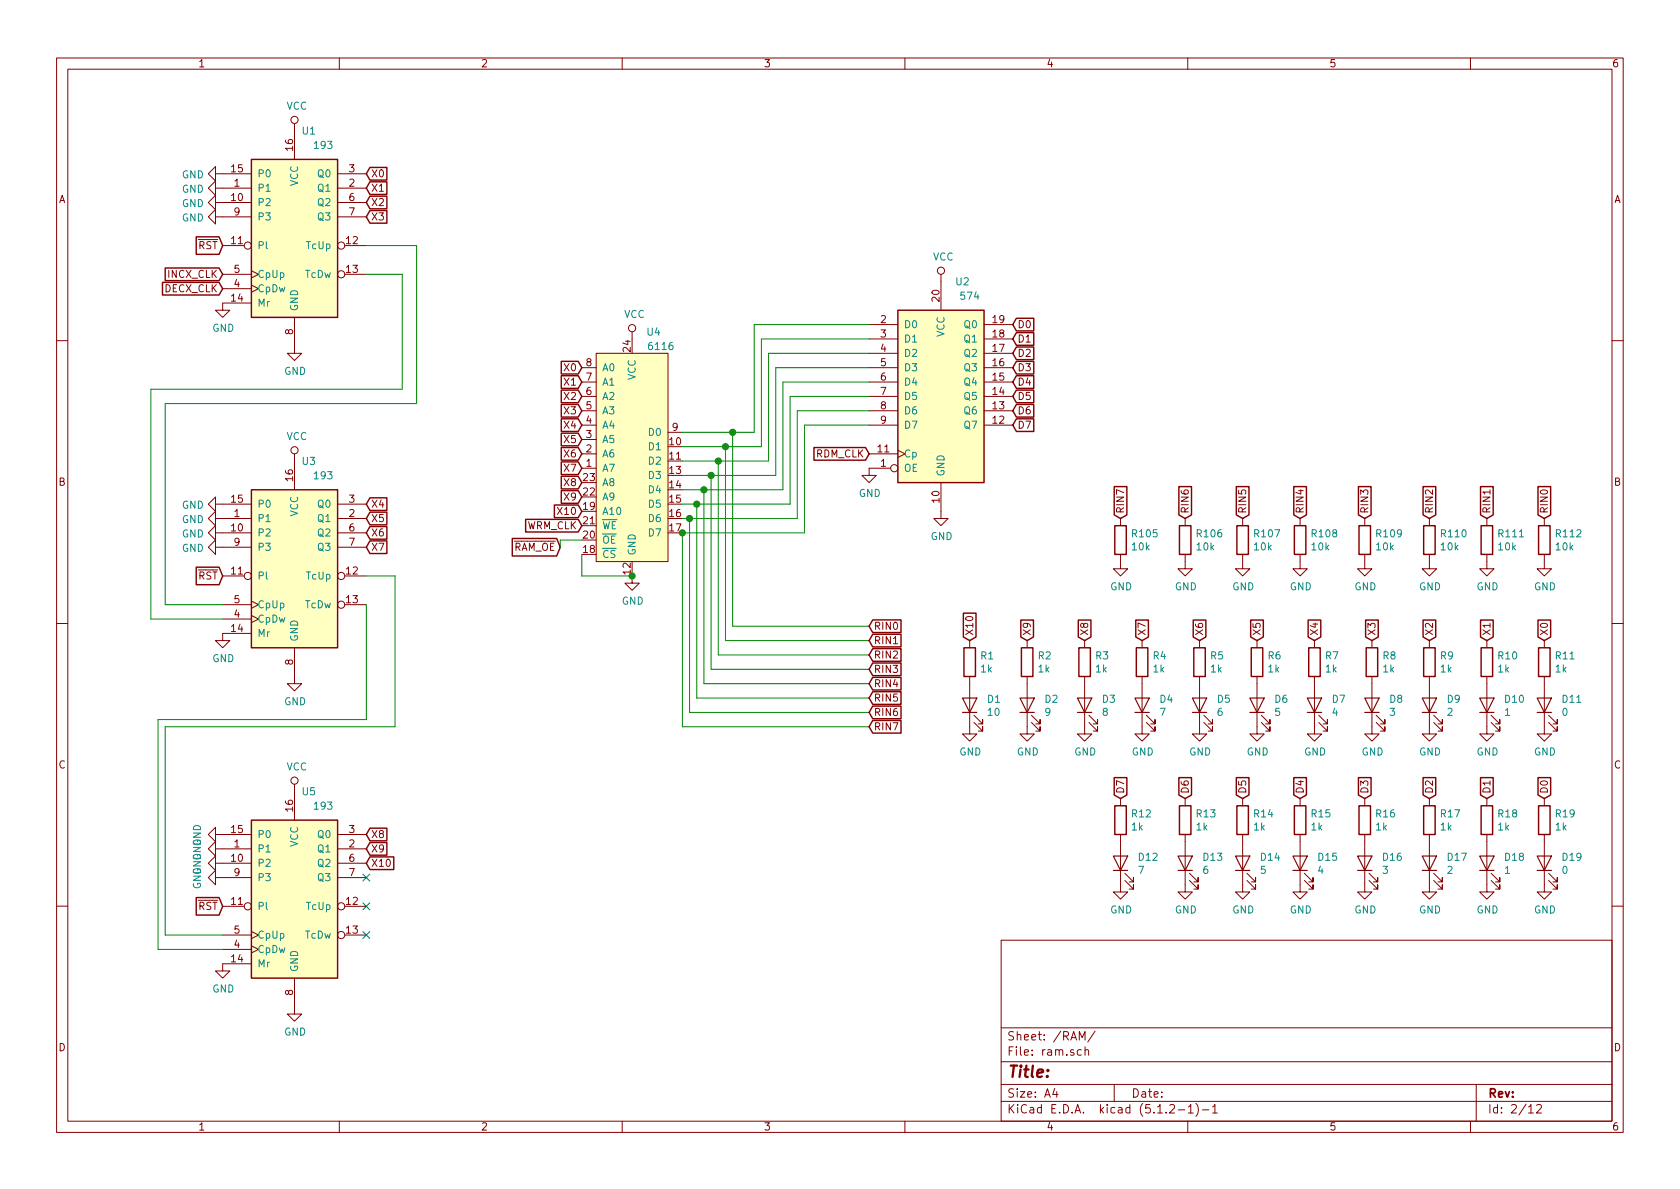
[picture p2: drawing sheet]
<svg xmlns="http://www.w3.org/2000/svg" width="297mm" height="210mm" viewBox="0 0 297 210" stroke-linecap="round" stroke-linejoin="round" font-family="sans-serif">
<g fill="none" stroke="#840000" stroke-width=".18">
<path d="M10 10.3h277v189.9h-277zM12 12.2h273v186.1h-273zM60 10.3v1.9M110 10.3v1.9M160 10.3v1.9M210 10.3v1.9M260 10.3v1.9M38.1 30.7v-1.2l-1.3 1.2 1.3 1.3v-1.3h6.3M38.1 33.3v-1.3l-1.3 1.3 1.3 1.2v-1.2h6.3M38.1 35.8v-1.3l-1.3 1.3 1.3 1.3v-1.3h6.3M38.1 38.3v-1.2l-1.3 1.2 1.3 1.3v-1.3h6.3M52.1 21.8v6.4"/>
<path d="M59.7 33.3h5.1M59.7 35.8h5.1M59.7 30.7h5.1M59.7 38.3h5.1M39.4 43.4h3.8M39.4 48.5h5M39.4 51h5M44.4 50.4l1.3 .6-1.3 .7M44.4 47.9l1.3 .6-1.3 .6M44.4 53.6h-5v1.3h1.2l-1.2 1.2-1.3-1.2h1.3M52.1 56.1v6.4h1.2l-1.2 1.2-1.3-1.2h1.3M61 43.4h3.8"/>
<path d="M61 48.5h3.8M111.8 58.7v1.2M153.7 59.9h5M153.7 57.4h5M166.4 48.5v6.4M174 59.9h5.1M174 57.4h5.1M10 60.2h2M102.9 77.7h2.5M102.9 75.2h2.5M102.9 72.6h2.5M102.9 70.1h2.5"/>
<path d="M102.9 67.6h2.5M102.9 65h2.5M105.4 62.5h12.7v36.8h-12.7zM118.1 76.4h2.5M153.7 75.2h5M153.7 72.6h5M153.7 70.1h5M153.7 67.6h5M153.7 65h5M153.7 62.5h5M158.7 79.6l1.3 .7-1.3 .6M174 75.2h5.1"/>
<path d="M174 72.6h5.1M174 70.1h5.1M174 67.6h5.1M174 65h5.1M174 62.5h5.1M285 60.2h2M38.1 89.1v-1.2l-1.3 1.2 1.3 1.3v-1.3h6.3M38.1 91.7v-1.3l-1.3 1.3 1.3 1.3v-1.3h6.3M38.1 94.2v-1.2l-1.3 1.2 1.3 1.3v-1.3h6.3M38.1 96.8v-1.3l-1.3 1.3 1.3 1.2v-1.2h6.3M52.1 80.3v6.3M59.7 91.7h5.1"/>
<path d="M59.7 94.2h5.1M59.7 89.1h5.1M59.7 96.8h5.1M102.9 82.8h2.5M102.9 80.3h2.5M153.7 80.3h5M157.5 82.8h-3.8v1.3h1.2l-1.2 1.2-1.3-1.2h1.3M166.4 85.3v6.4h1.2l-1.2 1.3-1.3-1.3h1.3M198.1 98v2.6h1.3l-1.3 1.2-1.3-1.2h1.3M198.1 91.7v1.3M209.5 98v2.6h1.3l-1.3 1.2-1.2-1.2h1.2M209.5 91.7v1.3"/>
<path d="M219.7 98v2.6h1.3l-1.3 1.2-1.3-1.2h1.3M219.7 91.7v1.3M229.9 98v2.6h1.2l-1.2 1.2-1.3-1.2h1.3M229.9 91.7v1.3M241.3 98v2.6h1.3l-1.3 1.2-1.3-1.2h1.3M241.3 91.7v1.3M252.7 98v2.6h1.3l-1.3 1.2-1.2-1.2h1.2M252.7 91.7v1.3M262.9 98v2.6h1.3l-1.3 1.2-1.3-1.2h1.3M262.9 91.7v1.3M273 98v2.6h1.3l-1.3 1.2-1.2-1.2h1.2M273 91.7v1.3"/>
<path d="M10 110.3h2M39.4 101.8h3.8M39.4 106.9h5M39.4 109.5h5M44.4 108.8l1.3 .7-1.3 .6M44.4 106.3l1.3 .6-1.3 .7M44.4 112h-5v1.3h1.2l-1.2 1.2-1.3-1.2h1.3M52.1 114.5v6.4h1.2l-1.2 1.3-1.3-1.3h1.3M61 101.8h3.8M61 106.9h3.8M111.8 101.8v1.3h1.2l-1.2 1.3-1.3-1.3h1.3M171.4 119.6v10.2h1.3l-1.3 1.3-1.2-1.3h1.2"/>
<path d="M171.4 113.3v1.2M181.6 119.6v10.2h1.3l-1.3 1.3-1.3-1.3h1.3M181.6 113.3v1.2M191.8 119.6v10.2h1.2l-1.2 1.3-1.3-1.3h1.3M191.8 113.3v1.2M201.9 119.6v10.2h1.3l-1.3 1.3-1.2-1.3h1.2M201.9 113.3v1.2M212.1 119.6v10.2h1.3l-1.3 1.3-1.3-1.3h1.3M212.1 113.3v1.2M222.2 119.6v10.2h1.3l-1.3 1.3-1.2-1.3h1.2M222.2 113.3v1.2M232.4 119.6v10.2h1.3l-1.3 1.3-1.3-1.3h1.3"/>
<path d="M232.4 113.3v1.2M242.6 119.6v10.2h1.2l-1.2 1.3-1.3-1.3h1.3M242.6 113.3v1.2M252.7 119.6v10.2h1.3l-1.3 1.3-1.2-1.3h1.2M252.7 113.3v1.2M262.9 119.6v10.2h1.3l-1.3 1.3-1.3-1.3h1.3M262.9 113.3v1.2M273 119.6v10.2h1.3l-1.3 1.3-1.2-1.3h1.2M273 113.3v1.2M285 110.3h2M52.1 138.7v6.3M172.2 127.8l1.5 1.5v-.8v.8h-.7"/>
<path d="M172.2 126.5l1.5 1.5v-.8v.8h-.7M182.4 127.8l1.5 1.5v-.8v.8h-.8M182.4 126.5l1.5 1.5v-.8v.8h-.8M192.5 127.8l1.6 1.5v-.8v.8h-.8M192.5 126.5l1.6 1.5v-.8v.8h-.8M202.7 127.8l1.5 1.5v-.8v.8h-.7M202.7 126.5l1.5 1.5v-.8v.8h-.7M212.9 127.8l1.5 1.5v-.8v.8h-.8M212.9 126.5l1.5 1.5v-.8v.8h-.8M223 127.8l1.5 1.5v-.8v.8h-.7M223 126.5l1.5 1.5v-.8v.8h-.7M233.2 127.8l1.5 1.5v-.8v.8h-.8"/>
<path d="M233.2 126.5l1.5 1.5v-.8v.8h-.8M243.3 127.8l1.6 1.5v-.8v.8h-.8M243.3 126.5l1.6 1.5v-.8v.8h-.8M253.5 127.8l1.5 1.5v-.8v.8h-.7M253.5 126.5l1.5 1.5v-.8v.8h-.7M263.7 127.8l1.5 1.5v-.8v.8h-.8M263.7 126.5l1.5 1.5v-.8v.8h-.8M273.8 127.8l1.5 1.5v-.8v.8h-.7M273.8 126.5l1.5 1.5v-.8v.8h-.7M38.1 147.6v-1.3l-1.3 1.3 1.3 1.2v-1.2h6.3M38.1 150.1v-1.3l-1.3 1.3 1.3 1.3v-1.3h6.3M38.1 152.6v-1.2l-1.3 1.2 1.3 1.3v-1.3h6.3"/>
<path d="M38.1 155.2v-1.3l-1.3 1.3 1.3 1.3v-1.3h6.3M59.7 150.1h5.1M59.7 152.6h5.1M59.7 147.6h5.1M59.7 155.2h5.1M198.1 147.6v10.1h1.3l-1.3 1.3-1.3-1.3h1.3M198.1 141.2v1.3M198.9 155.7l1.5 1.5v-.7v.7h-.8M198.9 154.4l1.5 1.6v-.8v.8h-.8M209.5 147.6v10.1h1.3l-1.3 1.3-1.2-1.3h1.2M209.5 141.2v1.3M210.3 155.7l1.5 1.5v-.7v.7h-.7"/>
<path d="M210.3 154.4l1.5 1.6v-.8v.8h-.7M219.7 147.6v10.1h1.3l-1.3 1.3-1.3-1.3h1.3M219.7 141.2v1.3M220.5 155.7l1.5 1.5v-.7v.7h-.8M220.5 154.4l1.5 1.6v-.8v.8h-.8M229.9 147.6v10.1h1.2l-1.2 1.3-1.3-1.3h1.3M229.9 141.2v1.3M230.6 155.7l1.6 1.5v-.7v.7h-.8M230.6 154.4l1.6 1.6v-.8v.8h-.8M241.3 147.6v10.1h1.3l-1.3 1.3-1.3-1.3h1.3M241.3 141.2v1.3M242.1 155.7l1.5 1.5v-.7v.7h-.8"/>
<path d="M242.1 154.4l1.5 1.6v-.8v.8h-.8M252.7 147.6v10.1h1.3l-1.3 1.3-1.2-1.3h1.2M252.7 141.2v1.3M253.5 155.7l1.5 1.5v-.7v.7h-.7M253.5 154.4l1.5 1.6v-.8v.8h-.7M262.9 147.6v10.1h1.3l-1.3 1.3-1.3-1.3h1.3M262.9 141.2v1.3M263.7 155.7l1.5 1.5v-.7v.7h-.8M263.7 154.4l1.5 1.6v-.8v.8h-.8M273 147.6v10.1h1.3l-1.3 1.3-1.2-1.3h1.2M273 141.2v1.3M273.8 155.7l1.5 1.5v-.7v.7h-.7"/>
<path d="M273.8 154.4l1.5 1.6v-.8v.8h-.7M10 160.2h2M39.4 160.3h3.8M39.4 165.3h5M39.4 167.9h5M44.4 167.3l1.3 .6-1.3 .6M44.4 164.7l1.3 .6-1.3 .7M44.4 170.4h-5v1.3h1.2l-1.2 1.3-1.3-1.3h1.3M52.1 173v6.3h1.2l-1.2 1.3-1.3-1.3h1.3M61 160.3h3.8M61 165.3h3.8M177 166.3h108v32h-108z"/>
<path d="M285 160.2h2M60 198.3v1.9M110 198.3v1.9M160 198.3v1.9M177 194.8h108M177 191.8h108M177 187.8h108M177 181.8h108M186.5 192.5l-.4 1h1M186.8 193v1M190.8 183.9v-1.5l.5 1.1 .5-1.1v1.5M191.2 185.7l-.4-.1-.3 .3 .1 .6 .2 .1 .4-.1"/>
<path d="M191.8 185.7l.2-.1 .4 .1 .1 .9M191.8 185.1v1.5M193.6 182.3l-1.3 2M197 191.8v3M206.8 195.5l.2-.2h.4l.2 .2 .1 .3-.1 .2-.8 .8h.9M208.3 196.3h1.2M210 198.3v1.9M210.1 195.8l.4-.5v1.5M210.1 196.8h.9M211.5 195.1a1.71 1.71 0 0 1 0 2.3M212.6 196.3h1.1M214.4 195.8l.4-.5v1.5"/>
<path d="M214.4 196.8h.8M260 198.3v1.9M261 191.8v6.5M270.3 195.8l.4-.5v1.5M270.3 196.8h.8M271.7 195.5l.2-.2h.4l.2 .5-.9 1h.9"/>
<circle cx="52.1" cy="21.2" r=".63"/>
<circle cx="43.8" cy="43.4" r=".63"/>
<circle cx="60.3" cy="43.4" r=".63"/>
<circle cx="60.3" cy="48.5" r=".63"/>
<circle cx="111.8" cy="58" r=".63"/>
<circle cx="166.4" cy="47.9" r=".63"/>
<circle cx="52.1" cy="79.6" r=".63"/>
<circle cx="158.1" cy="82.8" r=".63"/>
<circle cx="43.8" cy="101.8" r=".63"/>
<circle cx="60.3" cy="106.9" r=".63"/>
<circle cx="60.3" cy="101.8" r=".63"/>
<circle cx="52.1" cy="138" r=".63"/>
<circle cx="43.8" cy="160.3" r=".63"/>
<circle cx="60.3" cy="165.3" r=".63"/>
<circle cx="60.3" cy="160.3" r=".63"/>
</g>
<g fill="#ffffc2" stroke="#ffffc2" stroke-width=".18">
<path d="M44.4 28.2h15.3v27.9h-15.3z"/>
<path d="M44.4 86.6h15.3v27.9h-15.3z"/>
<path d="M105.4 62.5h12.7v36.8h-12.7z"/>
<path d="M44.4 145h15.3v28h-15.3z"/>
<path d="M158.7 54.9h15.3v30.4h-15.3z"/>
</g>
<g fill="none" stroke="#840000" stroke-width=".25">
<path d="M44.4 28.2h15.3v27.9h-15.3zM65.4 29.6h3v2.2h-3l-.6-1.1zM65.4 32.2h3v2.2h-3l-.6-1.1zM65.4 34.7h3v2.2h-3l-.6-1.1zM65.4 37.2h3v2.3h-3l-.6-1.2zM28.7 49.9h10l.7 1.1-.7 1.2h-10zM29.2 47.4h9.5l.7 1.1-.7 1.1h-9.5zM34.7 41.9h4l.7 1.5-.7 1.6h-4zM158.7 54.9h15.3v30.4h-15.3zM179.7 58.8h3.1v2.3h-3.1l-.6-1.2zM179.7 56.3h3.1v2.2h-3.1l-.6-1.1zM99.2 63.9h3l.7 1.1-.7 1.1h-3z"/>
<path d="M99.2 66.4h3l.7 1.2-.7 1.1h-3zM99.2 69h3l.7 1.1-.7 1.1h-3zM99.2 71.5h3l.7 1.1-.7 1.2h-3zM99.2 74.1h3l.7 1.1-.7 1.1h-3zM99.2 76.6h3l.7 1.1-.7 1.1h-3zM99.2 79.1h3l.7 1.2-.7 1.1h-3zM143.9 79.1h9.1l.7 1.2-.7 1.1h-9.1zM179.7 74.1h3.1v2.2h-3.1l-.6-1.1zM179.7 71.5h3.1v2.3h-3.1l-.6-1.2zM179.7 69h3.1v2.2h-3.1l-.6-1.1zM179.7 66.4h3.1v2.3h-3.1l-.6-1.1zM179.7 63.9h3.1v2.2h-3.1l-.6-1.1z"/>
<path d="M179.7 61.4h3.1v2.2h-3.1l-.6-1.1zM44.4 86.6h15.3v27.9h-15.3zM65.4 88h3v2.3h-3l-.6-1.2zM65.4 90.6h3v2.2h-3l-.6-1.1zM65.4 93.1h3v2.2h-3l-.6-1.1zM65.4 95.7h3v2.2h-3l-.6-1.1zM90.6 95.2h7.8l.7 1.6-.7 1.5h-7.8zM92.9 91.8h9.3l.7 1.2-.7 1.1h-9.3zM98 89.3h4.2l.7 1.1-.7 1.1h-4.2zM99.2 81.7h3l.7 1.1-.7 1.1h-3zM99.2 84.2h3l.7 1.1-.7 1.2h-3zM99.2 86.8h3l.7 1.1-.7 1.1h-3z"/>
<path d="M197 86h2.2v5.1l-1.1 .6-1.1-.6zM197.1 93h2v5h-2zM208.4 86h2.3v5.1l-1.2 .6-1.1-.6zM208.5 93h2.1v5h-2.1zM218.6 86h2.2v5.1l-1.1 .6-1.1-.6zM218.7 93h2v5h-2zM228.8 86h2.2v5.1l-1.1 .6-1.1-.6zM228.9 93h2v5h-2zM240.2 86h2.2v5.1l-1.1 .6-1.1-.6zM240.3 93h2v5h-2zM251.6 86h2.2v5.1l-1.1 .6-1.1-.6zM251.7 93h2v5h-2z"/>
<path d="M261.8 86h2.2v5.1l-1.1 .6-1.1-.6zM261.9 93h2v5h-2zM271.9 86h2.3v5.1l-1.2 .6-1.1-.6zM272 93h2.1v5h-2.1zM34.7 100.3h4l.7 1.5-.7 1.6h-4zM154.3 109.6h5v2.3h-5l-.6-1.2zM154.3 112.2h5v2.2h-5l-.6-1.1zM154.3 114.7h5v2.2h-5l-.6-1.1zM154.3 117.2h5v2.3h-5l-.6-1.1zM154.3 119.8h5v2.2h-5l-.6-1.1zM170.3 108.4h2.3v4.2l-1.2 .7-1.1-.7zM170.4 114.5h2.1v5.1h-2.1z"/>
<path d="M180.5 109.6h2.2v3l-1.1 .7-1.1-.7zM180.6 114.5h2v5.1h-2zM190.7 109.6h2.2v3l-1.1 .7-1.1-.7zM190.8 114.5h2v5.1h-2zM200.8 109.6h2.2v3l-1.1 .7-1.1-.7zM200.9 114.5h2v5.1h-2zM211 109.6h2.2v3l-1.1 .7-1.1-.7zM211.1 114.5h2v5.1h-2zM221.1 109.6h2.3v3l-1.2 .7-1.1-.7zM221.2 114.5h2.1v5.1h-2.1zM231.3 109.6h2.2v3l-1.1 .7-1.1-.7zM231.4 114.5h2v5.1h-2z"/>
<path d="M241.5 109.6h2.2v3l-1.1 .7-1.1-.7zM241.6 114.5h2v5.1h-2zM251.6 109.6h2.2v3l-1.1 .7-1.1-.7zM251.7 114.5h2v5.1h-2zM261.8 109.6h2.2v3l-1.1 .7-1.1-.7zM261.9 114.5h2v5.1h-2zM271.9 109.6h2.3v3l-1.2 .7-1.1-.7zM272 114.5h2.1v5.1h-2.1zM154.3 122.3h5v2.3h-5l-.6-1.2zM154.3 124.9h5v2.2h-5l-.6-1.1zM154.3 127.4h5v2.2h-5l-.6-1.1zM197 137.5h2.2v3.1l-1.1 .6-1.1-.6z"/>
<path d="M208.4 137.5h2.3v3.1l-1.2 .6-1.1-.6zM218.6 137.5h2.2v3.1l-1.1 .6-1.1-.6zM228.8 137.5h2.2v3.1l-1.1 .6-1.1-.6zM240.2 137.5h2.2v3.1l-1.1 .6-1.1-.6zM251.6 137.5h2.2v3.1l-1.1 .6-1.1-.6zM261.8 137.5h2.2v3.1l-1.1 .6-1.1-.6zM271.9 137.5h2.3v3.1l-1.2 .6-1.1-.6zM34.7 158.7h4l.7 1.6-.7 1.5h-4zM44.4 145h15.3v28h-15.3zM65.4 146.5h3v2.2h-3l-.6-1.1zM65.4 149h3v2.2h-3l-.6-1.1zM65.4 151.5h4.2v2.3h-4.2l-.6-1.2z"/>
<path d="M197.1 142.5h2v5.1h-2zM208.5 142.5h2.1v5.1h-2.1zM218.7 142.5h2v5.1h-2zM228.9 142.5h2v5.1h-2zM240.3 142.5h2v5.1h-2zM251.7 142.5h2v5.1h-2zM261.9 142.5h2v5.1h-2zM272 142.5h2.1v5.1h-2.1z"/>
</g>
<g fill="none" stroke="#840000" stroke-width=".2">
<path d="M170.2 123.4h2.5l-1.3 2.6zM170.2 126h2.5M180.3 123.4h2.6l-1.3 2.6zM180.3 126h2.6M190.5 123.4h2.5l-1.2 2.6zM190.5 126h2.5M200.7 123.4h2.5l-1.3 2.6zM200.7 126h2.5M210.8 123.4h2.6l-1.3 2.6zM210.8 126h2.6M221 123.4h2.5l-1.3 2.6zM221 126h2.5"/>
<path d="M231.1 123.4h2.6l-1.3 2.6zM231.1 126h2.6M241.3 123.4h2.5l-1.2 2.6zM241.3 126h2.5M251.5 123.4h2.5l-1.3 2.6zM251.5 126h2.5M261.6 123.4h2.6l-1.3 2.6zM261.6 126h2.6M271.8 123.4h2.5l-1.3 2.6zM271.8 126h2.5M196.8 151.4h2.6l-1.3 2.5zM196.8 153.9h2.6"/>
<path d="M208.3 151.4h2.5l-1.3 2.5zM208.3 153.9h2.5M218.4 151.4h2.6l-1.3 2.5zM218.4 153.9h2.6M228.6 151.4h2.5l-1.2 2.5zM228.6 153.9h2.5M240 151.4h2.6l-1.3 2.5zM240 153.9h2.6M251.5 151.4h2.5l-1.3 2.5zM251.5 153.9h2.5M261.6 151.4h2.6l-1.3 2.5zM261.6 153.9h2.6"/>
<path d="M271.8 151.4h2.5l-1.3 2.5zM271.8 153.9h2.5"/>
</g>
<g fill="none" stroke="#008400" stroke-width=".18">
<path d="M64.8 43.4h8.9v28h-44.5v35.5h10.2M64.8 48.5h6.3v20.3h-44.4v40.7h12.7M153.7 59.9h-19.1v19.1h-14M153.7 57.4h-20.4v19h-12.7M128.3 79v34.3h25.4M129.5 76.4v34.3h24.2M153.7 65h-16.5v19.1h-16.6M153.7 67.6h-15.3v19h-17.8M153.7 70.1h-14v19h-19.1M153.7 72.6h-12.7v19.1h-20.4M153.7 75.2h-11.5v19h-21.6v34.3h33.1M153.7 62.5h-17.8v19h-15.3"/>
<path d="M102.9 98v3.8h8.9M102.9 95.5h-3.8v1.3M121.9 91.7v34.3h31.8M123.2 89.1v34.3h30.5M124.5 86.6v34.3h29.2M125.7 84.1v34.3h28M127 81.5v34.3h26.7M64.8 101.8h5v26.7h-40.6v36.8h10.2M64.8 106.9v20.3h-36.9v40.7h11.5"/>
</g>
<g fill="#008400" stroke="#008400" stroke-width=".25">
<circle cx="111.8" cy="101.8" r=".51"/>
<circle cx="120.7" cy="94.2" r=".51"/>
<circle cx="121.9" cy="91.7" r=".51"/>
<circle cx="123.2" cy="89.1" r=".51"/>
<circle cx="124.5" cy="86.6" r=".51"/>
<circle cx="125.7" cy="84.1" r=".51"/>
<circle cx="127" cy="81.5" r=".51"/>
<circle cx="128.3" cy="79" r=".51"/>
<circle cx="129.5" cy="76.4" r=".51"/>
</g>
<path d="M64.2 159.7l1.2 1.2M64.2 154.6l1.2 1.2M65.4 159.7l-1.2 1.2M65.4 154.6l-1.2 1.2M64.2 164.7l1.2 1.3M65.4 164.7l-1.2 1.3" fill="none" stroke="#000084" stroke-width=".18"/>
<path d="M34.2 149.9h1.3l-1.3 .7h1.3M34.2 152.4h1.3l-1.3 .7h1.3M34.2 154.9h1.3l-1.3 .8h1.3M34.3 151.2a.59 .59 0 0 0 .5 .7 .59 .59 0 0 0 .6-.7l-.5-.1v.3M34.3 153.7a.59 .59 0 0 0 .5 .8 .59 .59 0 0 0 .6-.8h-.5v.2M34.3 151.3a.68 .68 0 0 1 .7-.2 .68 .68 0 0 1 .5 .7h-1.3zM34.3 156.3a.59 .59 0 0 0 .5 .7 .59 .59 0 0 0 .6-.7l-.5-.1v.3M34.4 153.7a.66 .66 0 0 1 .7-.1 .66 .66 0 0 1 .4 .7h-1.3z" fill="none" stroke="#008484" stroke-width=".18"/>
<text font-size="2.8" fill="#840000" x="178" y="190.5">Title:</text>
<g font-size="2.1" fill="#840000">
<text x="178" y="184">Sheet: /RAM/</text>
<text x="178" y="186.7">File: ram.sch</text>
<text x="178" y="196.9">KiCad E.D.A. kicad (5.1.2-1)-1</text>
<text x="178" y="194.1">Size: A4</text>
<text x="200" y="194.1">Date:</text>
<text x="263" y="194.1">Rev:</text>
<text x="263" y="196.9">Id: 2/12</text>
</g>
<g font-size="1.8" fill="#840000">
<text x="35" y="11.9">1</text>
<text x="85" y="11.9">2</text>
<text x="135" y="11.9">3</text>
<text x="185" y="11.9">4</text>
<text x="235" y="11.9">5</text>
<text x="285" y="11.9">6</text>
<text x="51.8" y="26.6" transform="rotate(-90 51.8 26.6)">16</text>
<text x="10.4" y="35.9">A</text>
<text x="40.9" y="35.6">10</text>
<text x="40.9" y="30.5">15</text>
<text x="41.4" y="33">1</text>
<text x="61.7" y="33">2</text>
<text x="61.7" y="30.5">3</text>
<text x="61.7" y="35.6">6</text>
<text x="65.6" y="31.4">X0</text>
<text x="65.6" y="33.9">X1</text>
<text x="285.4" y="35.9">A</text>
<text x="41.4" y="38.1">9</text>
<text x="61.7" y="38.1">7</text>
<text x="65.6" y="36.4">X2</text>
<text x="65.6" y="39">X3</text>
<text x="35.1" y="44.1">RST</text>
<text x="40.9" y="43.2">11</text>
<text x="61.3" y="43.2">12</text>
<text x="29.1" y="51.7">DECX_CLK</text>
<text x="29.7" y="49.1">INCX_CLK</text>
<text x="40.9" y="53.3">14</text>
<text x="41.4" y="50.8">4</text>
<text x="41.4" y="48.3">5</text>
<text x="61.3" y="48.3">13</text>
<text x="166.1" y="53.3" transform="rotate(-90 166.1 53.3)">20</text>
<text x="51.8" y="59.2" transform="rotate(-90 51.8 59.2)">8</text>
<text x="155.7" y="57.1">2</text>
<text x="155.7" y="59.7">3</text>
<text x="175.6" y="59.7">18</text>
<text x="175.6" y="57.1">19</text>
<text x="179.9" y="58">D0</text>
<text x="99.9" y="65.7">X0</text>
<text x="103.7" y="64.8">8</text>
<text x="111.5" y="62.2" transform="rotate(-90 111.5 62.2)">24</text>
<text x="155.7" y="62.2">4</text>
<text x="155.7" y="64.8">5</text>
<text x="175.6" y="64.8">16</text>
<text x="175.6" y="62.2">17</text>
<text x="179.9" y="65.7">D3</text>
<text x="179.9" y="63.1">D2</text>
<text x="179.9" y="60.6">D1</text>
<text x="99.9" y="68.2">X1</text>
<text x="99.9" y="70.7">X2</text>
<text x="103.7" y="69.8">6</text>
<text x="103.7" y="67.3">7</text>
<text x="155.7" y="67.3">6</text>
<text x="155.7" y="69.8">7</text>
<text x="175.6" y="69.8">14</text>
<text x="175.6" y="67.3">15</text>
<text x="179.9" y="70.7">D5</text>
<text x="179.9" y="68.2">D4</text>
<text x="99.9" y="73.3">X3</text>
<text x="99.9" y="75.8">X4</text>
<text x="103.7" y="77.5">3</text>
<text x="103.7" y="74.9">4</text>
<text x="103.7" y="72.4">5</text>
<text x="118.9" y="76.2">9</text>
<text x="155.7" y="72.4">8</text>
<text x="155.7" y="74.9">9</text>
<text x="175.6" y="74.9">12</text>
<text x="175.6" y="72.4">13</text>
<text x="179.9" y="75.8">D7</text>
<text x="179.9" y="73.3">D6</text>
<text x="99.9" y="78.4">X5</text>
<text x="99.9" y="80.9">X6</text>
<text x="99.9" y="83.4">X7</text>
<text x="103.7" y="82.5">1</text>
<text x="103.7" y="80">2</text>
<text x="118.4" y="78.7">10</text>
<text x="118.4" y="81.3">11</text>
<text x="118.4" y="83.8">13</text>
<text x="144.2" y="80.9">RDM_CLK</text>
<text x="155.2" y="80">11</text>
<text x="155.7" y="82.5">1</text>
<text x="10.4" y="85.9">B</text>
<text x="40.9" y="88.9">15</text>
<text x="51.8" y="85" transform="rotate(-90 51.8 85)">16</text>
<text x="61.7" y="88.9">3</text>
<text x="65.6" y="89.8">X4</text>
<text x="99.9" y="86">X8</text>
<text x="99.9" y="88.5">X9</text>
<text x="103.2" y="87.6">22</text>
<text x="103.2" y="85.1">23</text>
<text x="118.4" y="86.4">14</text>
<text x="118.4" y="88.9">15</text>
<text x="166.1" y="88.8" transform="rotate(-90 166.1 88.8)">10</text>
<text x="285.4" y="85.9">B</text>
<text x="40.9" y="94">10</text>
<text x="41.4" y="91.4">1</text>
<text x="61.7" y="91.4">2</text>
<text x="61.7" y="94">6</text>
<text x="65.6" y="92.3">X5</text>
<text x="65.6" y="94.9">X6</text>
<text x="93" y="93.6">WRM_CLK</text>
<text x="98.9" y="91.1">X10</text>
<text x="103.2" y="90.2">19</text>
<text x="103.2" y="95.2">20</text>
<text x="103.2" y="92.7">21</text>
<text x="118.4" y="91.4">16</text>
<text x="118.4" y="94">17</text>
<text x="198.8" y="90.9" transform="rotate(-90 198.8 90.9)">RIN7</text>
<text x="210.2" y="90.9" transform="rotate(-90 210.2 90.9)">RIN6</text>
<text x="220.3" y="90.9" transform="rotate(-90 220.3 90.9)">RIN5</text>
<text x="230.5" y="90.9" transform="rotate(-90 230.5 90.9)">RIN4</text>
<text x="241.9" y="90.9" transform="rotate(-90 241.9 90.9)">RIN3</text>
<text x="253.4" y="90.9" transform="rotate(-90 253.4 90.9)">RIN2</text>
<text x="263.5" y="90.9" transform="rotate(-90 263.5 90.9)">RIN1</text>
<text x="273.7" y="90.9" transform="rotate(-90 273.7 90.9)">RIN0</text>
<text x="40.9" y="101.6">11</text>
<text x="41.4" y="96.5">9</text>
<text x="61.3" y="101.6">12</text>
<text x="61.7" y="96.5">7</text>
<text x="65.6" y="97.4">X7</text>
<text x="90.7" y="97.4">RAM_OE</text>
<text x="103.2" y="97.8">18</text>
<text x="111.5" y="101.5" transform="rotate(-90 111.5 101.5)">12</text>
<text x="35.1" y="102.5">RST</text>
<text x="41.4" y="106.7">5</text>
<text x="61.3" y="106.7">13</text>
<text x="40.9" y="111.8">14</text>
<text x="41.4" y="109.2">4</text>
<text x="154.5" y="111.4">RIN0</text>
<text x="154.5" y="113.9">RIN1</text>
<text x="172.1" y="112.5" transform="rotate(-90 172.1 112.5)">X10</text>
<text x="182.2" y="112.5" transform="rotate(-90 182.2 112.5)">X9</text>
<text x="192.4" y="112.5" transform="rotate(-90 192.4 112.5)">X8</text>
<text x="202.6" y="112.5" transform="rotate(-90 202.6 112.5)">X7</text>
<text x="212.7" y="112.5" transform="rotate(-90 212.7 112.5)">X6</text>
<text x="222.9" y="112.5" transform="rotate(-90 222.9 112.5)">X5</text>
<text x="233" y="112.5" transform="rotate(-90 233 112.5)">X4</text>
<text x="243.2" y="112.5" transform="rotate(-90 243.2 112.5)">X3</text>
<text x="253.4" y="112.5" transform="rotate(-90 253.4 112.5)">X2</text>
<text x="263.5" y="112.5" transform="rotate(-90 263.5 112.5)">X1</text>
<text x="273.7" y="112.5" transform="rotate(-90 273.7 112.5)">X0</text>
<text x="51.8" y="117.6" transform="rotate(-90 51.8 117.6)">8</text>
<text x="154.5" y="116.5">RIN2</text>
<text x="154.5" y="119">RIN3</text>
<text x="154.5" y="121.5">RIN4</text>
<text x="154.5" y="124.1">RIN5</text>
<text x="154.5" y="126.6">RIN6</text>
<text x="154.5" y="129.2">RIN7</text>
<text x="10.4" y="135.9">C</text>
<text x="285.4" y="135.9">C</text>
<text x="51.8" y="143.5" transform="rotate(-90 51.8 143.5)">16</text>
<text x="198.8" y="140.4" transform="rotate(-90 198.8 140.4)">D7</text>
<text x="210.2" y="140.4" transform="rotate(-90 210.2 140.4)">D6</text>
<text x="220.3" y="140.4" transform="rotate(-90 220.3 140.4)">D5</text>
<text x="230.5" y="140.4" transform="rotate(-90 230.5 140.4)">D4</text>
<text x="241.9" y="140.4" transform="rotate(-90 241.9 140.4)">D3</text>
<text x="253.4" y="140.4" transform="rotate(-90 253.4 140.4)">D2</text>
<text x="263.5" y="140.4" transform="rotate(-90 263.5 140.4)">D1</text>
<text x="273.7" y="140.4" transform="rotate(-90 273.7 140.4)">D0</text>
<text x="40.9" y="147.3">15</text>
<text x="41.4" y="149.9">1</text>
<text x="61.7" y="149.9">2</text>
<text x="61.7" y="147.3">3</text>
<text x="65.6" y="148.2">X8</text>
<text x="40.9" y="152.4">10</text>
<text x="41.4" y="154.9">9</text>
<text x="61.7" y="152.4">6</text>
<text x="61.7" y="154.9">7</text>
<text x="65.6" y="150.7">X9</text>
<text x="65.6" y="153.3">X10</text>
<text x="35.1" y="160.9">RST</text>
<text x="40.9" y="160">11</text>
<text x="61.3" y="160">12</text>
<text x="41.4" y="167.6">4</text>
<text x="41.4" y="165.1">5</text>
<text x="61.3" y="165.1">13</text>
<text x="40.9" y="170.2">14</text>
<text x="51.8" y="176" transform="rotate(-90 51.8 176)">8</text>
<text x="10.4" y="185.9">D</text>
<text x="285.4" y="185.9">D</text>
<text x="35" y="199.9">1</text>
<text x="85" y="199.9">2</text>
<text x="135" y="199.9">3</text>
<text x="185" y="199.9">4</text>
<text x="235" y="199.9">5</text>
<text x="285" y="199.9">6</text>
</g>
<g font-size="1.8" fill="#008484">
<text x="50.6" y="19.4">VCC</text>
<text x="53.5" y="23.8">U1</text>
<text x="55.7" y="26.3">193</text>
<text x="32.2" y="31.5">GND</text>
<text x="32.2" y="34.1">GND</text>
<text x="45.5" y="33.9">P1</text>
<text x="45.5" y="31.4">P0</text>
<text x="52.7" y="32.9" transform="rotate(-90 52.7 32.9)">VCC</text>
<text x="56.3" y="33.9">Q1</text>
<text x="56.3" y="31.4">Q0</text>
<text x="32.2" y="36.6">GND</text>
<text x="32.2" y="39.2">GND</text>
<text x="45.5" y="36.4">P2</text>
<text x="45.5" y="39">P3</text>
<text x="56.3" y="36.4">Q2</text>
<text x="56.3" y="39">Q3</text>
<text x="45.5" y="44.1">Pl</text>
<text x="54.3" y="44.1">TcUp</text>
<text x="164.9" y="46.1">VCC</text>
<text x="45.5" y="51.7">CpDw</text>
<text x="45.5" y="49.1">CpUp</text>
<text x="53.9" y="49.1">TcDw</text>
<text x="169.1" y="50.5">U2</text>
<text x="170" y="53">574</text>
<text x="37.5" y="58.7">GND</text>
<text x="45.5" y="54.2">Mr</text>
<text x="52.7" y="55.1" transform="rotate(-90 52.7 55.1)">GND</text>
<text x="110.3" y="56.2">VCC</text>
<text x="114.5" y="59.4">U4</text>
<text x="159.8" y="58">D0</text>
<text x="167" y="59.6" transform="rotate(-90 167 59.6)">VCC</text>
<text x="170.6" y="58">Q0</text>
<text x="106.4" y="65.7">A0</text>
<text x="114.9" y="61.9">6116</text>
<text x="159.8" y="60.6">D1</text>
<text x="159.8" y="63.1">D2</text>
<text x="159.8" y="65.7">D3</text>
<text x="170.6" y="65.7">Q3</text>
<text x="170.6" y="63.1">Q2</text>
<text x="170.6" y="60.6">Q1</text>
<text x="50.2" y="66.3">GND</text>
<text x="106.4" y="70.7">A2</text>
<text x="106.4" y="68.2">A1</text>
<text x="112.4" y="67.2" transform="rotate(-90 112.4 67.2)">VCC</text>
<text x="159.8" y="68.2">D4</text>
<text x="159.8" y="70.7">D5</text>
<text x="170.6" y="70.7">Q5</text>
<text x="170.6" y="68.2">Q4</text>
<text x="50.6" y="77.8">VCC</text>
<text x="106.4" y="75.8">A4</text>
<text x="106.4" y="73.3">A3</text>
<text x="114.8" y="77.1">D0</text>
<text x="159.8" y="73.3">D6</text>
<text x="159.8" y="75.8">D7</text>
<text x="170.6" y="75.8">Q7</text>
<text x="170.6" y="73.3">Q6</text>
<text x="53.5" y="82.2">U3</text>
<text x="106.4" y="83.4">A7</text>
<text x="106.4" y="80.9">A6</text>
<text x="106.4" y="78.4">A5</text>
<text x="114.8" y="79.6">D1</text>
<text x="114.8" y="82.2">D2</text>
<text x="159.8" y="83.4">OE</text>
<text x="159.8" y="80.9">Cp</text>
<text x="32.2" y="90">GND</text>
<text x="45.5" y="89.8">P0</text>
<text x="55.7" y="84.8">193</text>
<text x="56.3" y="89.8">Q0</text>
<text x="106.4" y="88.5">A9</text>
<text x="106.4" y="86">A8</text>
<text x="114.8" y="84.7">D3</text>
<text x="114.8" y="87.2">D4</text>
<text x="114.8" y="89.8">D5</text>
<text x="151.8" y="87.9">GND</text>
<text x="167" y="84.3" transform="rotate(-90 167 84.3)">GND</text>
<text x="32.2" y="92.5">GND</text>
<text x="32.2" y="95">GND</text>
<text x="45.5" y="92.3">P1</text>
<text x="45.5" y="94.9">P2</text>
<text x="52.7" y="91.4" transform="rotate(-90 52.7 91.4)">VCC</text>
<text x="56.3" y="92.3">Q1</text>
<text x="56.3" y="94.9">Q2</text>
<text x="106.4" y="91.1">A10</text>
<text x="106.4" y="93.6">WE</text>
<text x="114.8" y="92.3">D6</text>
<text x="114.8" y="94.9">D7</text>
<text x="164.5" y="95.5">GND</text>
<text x="200.3" y="95">R105</text>
<text x="211.7" y="95">R106</text>
<text x="221.9" y="95">R107</text>
<text x="232.1" y="95">R108</text>
<text x="243.5" y="95">R109</text>
<text x="254.9" y="95">R110</text>
<text x="265.1" y="95">R111</text>
<text x="275.2" y="95">R112</text>
<text x="32.2" y="97.6">GND</text>
<text x="45.5" y="97.4">P3</text>
<text x="56.3" y="97.4">Q3</text>
<text x="106.4" y="98.7">CS</text>
<text x="106.4" y="96.1">OE</text>
<text x="112.4" y="98.3" transform="rotate(-90 112.4 98.3)">GND</text>
<text x="200.2" y="97.3">10k</text>
<text x="211.7" y="97.3">10k</text>
<text x="221.8" y="97.3">10k</text>
<text x="232" y="97.3">10k</text>
<text x="243.4" y="97.3">10k</text>
<text x="254.8" y="97.3">10k</text>
<text x="265" y="97.3">10k</text>
<text x="275.2" y="97.3">10k</text>
<text x="45.5" y="102.5">Pl</text>
<text x="45.5" y="107.6">CpUp</text>
<text x="53.9" y="107.6">TcDw</text>
<text x="54.3" y="102.5">TcUp</text>
<text x="109.9" y="106.9">GND</text>
<text x="196.3" y="104.4">GND</text>
<text x="207.7" y="104.4">GND</text>
<text x="217.9" y="104.4">GND</text>
<text x="228" y="104.4">GND</text>
<text x="239.5" y="104.4">GND</text>
<text x="250.9" y="104.4">GND</text>
<text x="261.1" y="104.4">GND</text>
<text x="271.2" y="104.4">GND</text>
<text x="45.5" y="112.6">Mr</text>
<text x="45.5" y="110.1">CpDw</text>
<text x="52.7" y="113.5" transform="rotate(-90 52.7 113.5)">GND</text>
<text x="37.5" y="117.1">GND</text>
<text x="173.4" y="116.6">R1</text>
<text x="173.5" y="118.9">1k</text>
<text x="183.6" y="116.6">R2</text>
<text x="183.6" y="118.9">1k</text>
<text x="193.8" y="116.6">R3</text>
<text x="193.8" y="118.9">1k</text>
<text x="203.9" y="116.6">R4</text>
<text x="203.9" y="118.9">1k</text>
<text x="214.1" y="116.6">R5</text>
<text x="214.1" y="118.9">1k</text>
<text x="224.2" y="116.6">R6</text>
<text x="224.3" y="118.9">1k</text>
<text x="234.4" y="116.6">R7</text>
<text x="234.4" y="118.9">1k</text>
<text x="244.6" y="116.6">R8</text>
<text x="244.6" y="118.9">1k</text>
<text x="254.7" y="116.6">R9</text>
<text x="254.7" y="118.9">1k</text>
<text x="264.9" y="118.9">1k</text>
<text x="264.9" y="116.6">R10</text>
<text x="275.1" y="118.9">1k</text>
<text x="275.1" y="116.6">R11</text>
<text x="50.2" y="124.7">GND</text>
<text x="174.6" y="124.3">D1</text>
<text x="184.8" y="124.3">D2</text>
<text x="194.9" y="124.3">D3</text>
<text x="205.1" y="124.3">D4</text>
<text x="215.3" y="124.3">D5</text>
<text x="225.4" y="124.3">D6</text>
<text x="235.6" y="124.3">D7</text>
<text x="245.7" y="124.3">D8</text>
<text x="255.9" y="124.3">D9</text>
<text x="266.1" y="124.3">D10</text>
<text x="276.3" y="124.3">D11</text>
<text x="174.7" y="126.6">10</text>
<text x="184.8" y="126.6">9</text>
<text x="194.9" y="126.6">8</text>
<text x="205.1" y="126.6">7</text>
<text x="215.3" y="126.6">6</text>
<text x="225.4" y="126.6">5</text>
<text x="235.6" y="126.6">4</text>
<text x="245.7" y="126.6">3</text>
<text x="255.9" y="126.6">2</text>
<text x="266.1" y="126.6">1</text>
<text x="276.2" y="126.6">0</text>
<text x="50.6" y="136.2">VCC</text>
<text x="169.6" y="133.6">GND</text>
<text x="179.8" y="133.6">GND</text>
<text x="189.9" y="133.6">GND</text>
<text x="200.1" y="133.6">GND</text>
<text x="210.3" y="133.6">GND</text>
<text x="220.4" y="133.6">GND</text>
<text x="230.6" y="133.6">GND</text>
<text x="240.7" y="133.6">GND</text>
<text x="250.9" y="133.6">GND</text>
<text x="261.1" y="133.6">GND</text>
<text x="271.2" y="133.6">GND</text>
<text x="53.5" y="140.6">U5</text>
<text x="55.7" y="143.2">193</text>
<text x="35.5" y="149.7" transform="rotate(-90 35.5 149.7)">GND</text>
<text x="45.5" y="148.2">P0</text>
<text x="52.7" y="149.8" transform="rotate(-90 52.7 149.8)">VCC</text>
<text x="56.3" y="148.2">Q0</text>
<text x="200.1" y="146.9">1k</text>
<text x="200.2" y="144.5">R12</text>
<text x="211.6" y="146.9">1k</text>
<text x="211.6" y="144.5">R13</text>
<text x="221.7" y="146.9">1k</text>
<text x="221.8" y="144.5">R14</text>
<text x="231.9" y="146.9">1k</text>
<text x="231.9" y="144.5">R15</text>
<text x="243.3" y="146.9">1k</text>
<text x="243.4" y="144.5">R16</text>
<text x="254.7" y="146.9">1k</text>
<text x="254.8" y="144.5">R17</text>
<text x="264.9" y="146.9">1k</text>
<text x="264.9" y="144.5">R18</text>
<text x="275.1" y="146.9">1k</text>
<text x="275.1" y="144.5">R19</text>
<text x="45.5" y="150.7">P1</text>
<text x="45.5" y="153.3">P2</text>
<text x="45.5" y="155.8">P3</text>
<text x="56.3" y="150.7">Q1</text>
<text x="56.3" y="153.3">Q2</text>
<text x="56.3" y="155.8">Q3</text>
<text x="201.3" y="154.5">7</text>
<text x="201.4" y="152.2">D12</text>
<text x="212.7" y="154.5">6</text>
<text x="212.8" y="152.2">D13</text>
<text x="222.9" y="154.5">5</text>
<text x="223" y="152.2">D14</text>
<text x="233" y="154.5">4</text>
<text x="233.1" y="152.2">D15</text>
<text x="244.5" y="154.5">3</text>
<text x="244.6" y="152.2">D16</text>
<text x="255.9" y="154.5">2</text>
<text x="256" y="152.2">D17</text>
<text x="266.1" y="154.5">1</text>
<text x="266.1" y="152.2">D18</text>
<text x="276.2" y="154.5">0</text>
<text x="276.3" y="152.2">D19</text>
<text x="45.5" y="160.9">Pl</text>
<text x="54.3" y="160.9">TcUp</text>
<text x="196.3" y="161.5">GND</text>
<text x="207.7" y="161.5">GND</text>
<text x="217.9" y="161.5">GND</text>
<text x="228" y="161.5">GND</text>
<text x="239.5" y="161.5">GND</text>
<text x="250.9" y="161.5">GND</text>
<text x="261.1" y="161.5">GND</text>
<text x="271.2" y="161.5">GND</text>
<text x="45.5" y="166">CpUp</text>
<text x="53.9" y="166">TcDw</text>
<text x="45.5" y="171.1">Mr</text>
<text x="45.5" y="168.5">CpDw</text>
<text x="52.7" y="172" transform="rotate(-90 52.7 172)">GND</text>
<text x="37.5" y="175.5">GND</text>
<text x="50.2" y="183.1">GND</text>
</g>
</svg>
